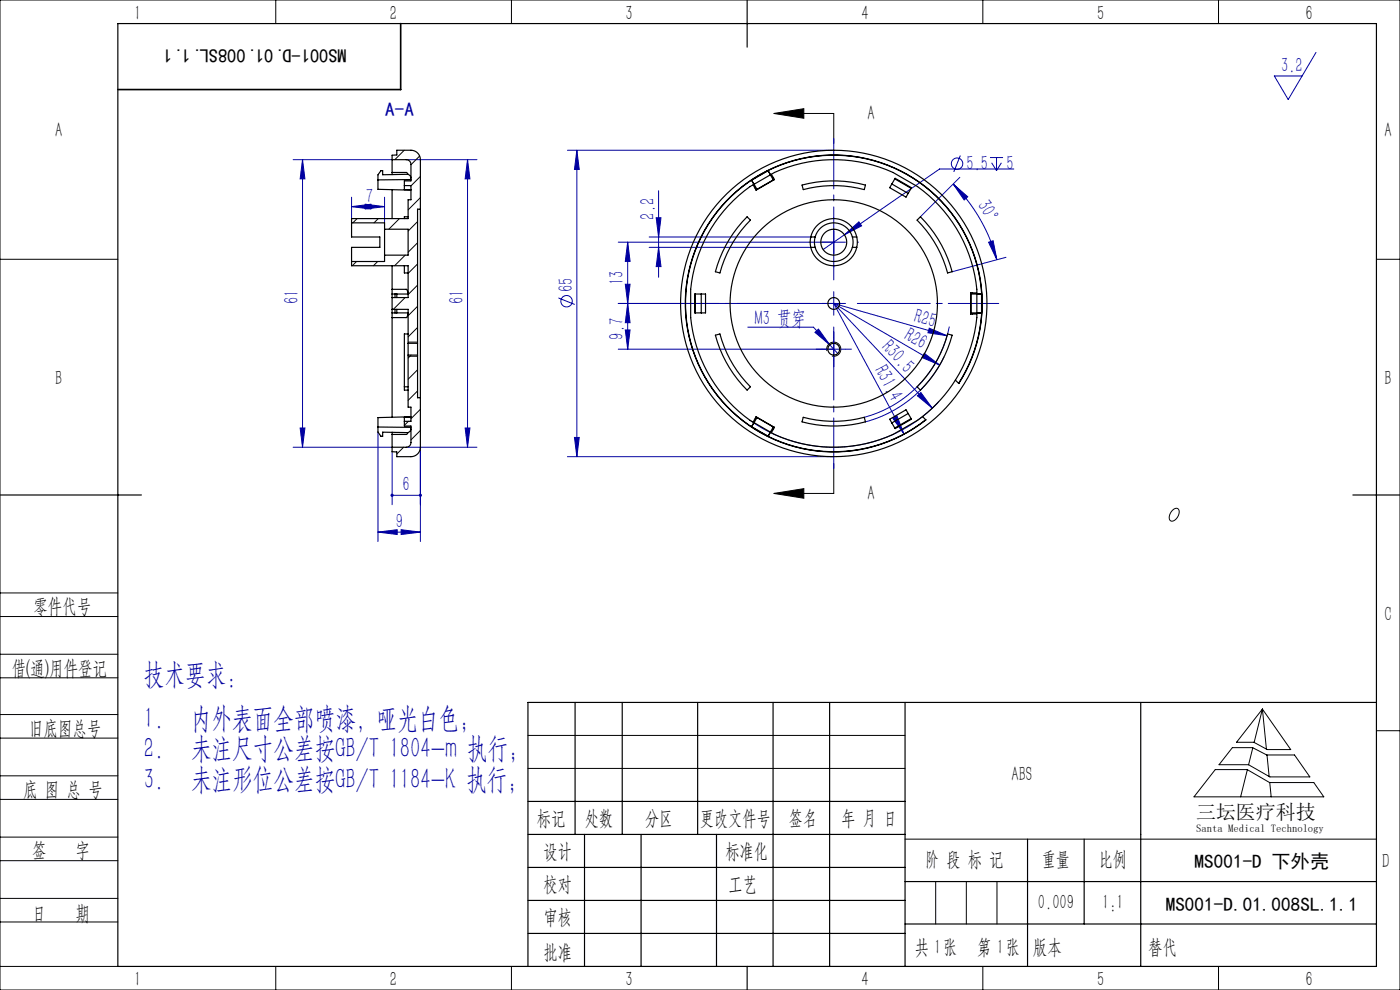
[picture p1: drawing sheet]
<svg xmlns="http://www.w3.org/2000/svg" width="297mm" height="210mm" viewBox="0 0 297 210" stroke-linecap="round" stroke-linejoin="round" font-family="sans-serif">
<g fill="none" stroke="#0000a0" stroke-width=".21">
<path d="M279.2 11.1l-5.9 10-3-5h5.9M62.2 33.9h21M64.2 33.9l.5 4.1h-1zM64.2 33.9v61M86.2 33.9h15M99.2 33.9l.5 4.1h-1zM99.2 33.9v61M120.4 31.9h56.5M122.4 31.9l.5 4.1h-1zM122.4 31.9v65M202.2 39l3.1 2.7-.8 .7zM202.2 39a35.8 35.8 0 0 1 9.3 16.1"/>
<path d="M203.6 37.6l-8.3 8.4M203.7 33l-1.4 3.5M210 33.4h2.8M210.4 34.5l1 1.7M211.4 33.4v2.8M212.4 34.5l-1 1.7M215.1 35.8h-15.8l-24.7 17.1M74.6 43.8l4.1-.5v1zM74.6 41.8v4.6M74.6 43.8h7M77.5 43.3l4.1 .5-4.1 .5zM81.6 41.8v5.5"/>
<path d="M133.2 51.4l.5 4.1h-1zM133.2 51.4v22.7M137.7 50.3h34.3M137.7 52.5h34.3M139.2 46.2h1l-.5 4.1zM139.7 52.5l.5 4.1h-1zM139.7 40.5v18.3M176.9 48.9v5M179.1 49.8l3.1-2.7 .6 .8zM179.4 51.4h-48.2M209.7 51.4l1-.3 .8 4zM213.4 54.6l-11.4 3"/>
<path d="M118.5 63.2l3.4 1.4M132.7 70h1l-.5 4.1zM132.7 60.3h1l-.5 4.1zM133.2 64.4l.5 4.1h-1zM158.6 69.4h14l5.1 5.6M172.9 70.5l.7-.7 2.4 3.4zM176.9 64.4l20.9 22.2M176.9 64.4l14.9 27.7M176.9 64.4l24 6.8M176.9 61.9v5M176.9 71.6v5M176.9 64.4l22.5 13"/>
<path d="M179.4 64.4h-48.2M179.4 74.1h-48.2M196.1 74.9l3.3 2.5-3.8-1.6zM197.1 69.6l3.8 1.6-4-.6zM200.3 75.7a26 26 0 0 1-16.7 13.8M201.4 69.3a25 25 0 0 1-18.1 19.2M62.2 94.9h21M63.7 90.8h1l-.5 4.1zM80.2 91.7v23.2M83.2 95.8v11.3M86.2 94.9h15M89.2 94.9v20"/>
<path d="M98.7 90.8h1l-.5 4.1zM120.4 96.9h56.5M121.9 92.8h1l-.5 4.1zM189.4 88.7l.9-.5 1.5 3.9zM194.6 84l.8-.7 2.4 3.3zM199.2 85.2a30.5 30.5 0 0 1-40.1 4M80.2 112.9l4.1-.5v1zM80.2 112.9h9M83.2 105.1h6M85.1 112.4l4.1 .5-4.1 .5z"/>
<circle cx="203" cy="34.7" r="1.21"/>
<circle cx="120.2" cy="63.9" r="1.21"/>
</g>
<g fill="none" stroke="#000" stroke-width=".21">
<path d="M0 0h297v210h-297zM58.5 0v5M108.5 0v5M208.5 0v5M258.5 0v5M164.2 24.1l6.3-1v2zM164.2 24.1h12.7v6.3M0 55h25M292 55h5M86.6 72.6h2M86.6 75.6h2M175.4 74.5a1.5 1.5 0 0 1 1.3-1.9 1.5 1.5 0 0 1 1.7 1.6 1.5 1.5 0 0 1-1.9 1.3"/>
<path d="M176.9 98.3v6.4h-12.7M164.2 104.7l6.3-1v2zM248.7 108.2a.8 .8 0 0 1 1.2-.3 .8 .8 0 0 1 .2 1.2 1.45 1.45 0 0 1-1.9 1.3 1.78 1.78 0 0 1 .5-2.2zM0 138.8h25M0 125.8h25M0 130.8h25M0 143.8h25M0 156.6h25M0 151.6h25M112 156h80M261.4 158.6h4.3l3 1.5h5.9l3.3 4.7h-8.5l-4.5-2.6h-6.3zM265.8 158.6l-.9 3.6"/>
<path d="M267.8 150.4l6 8.6h-5l-2.8-1.5h-3.7zM267.8 150.4l-1.7 7.1M267.8 150.4l.9 8.5M292 155h5M0 169.6h25M0 164.6h25M0 177.6h25M112 163h80M192 178h100M257.8 163.2h6.8l4.7 2.8h9.4l2.1 3h-27.5zM264.6 163.3l-1.4 5.7M268.8 160.1l.4 4.6"/>
<path d="M269.4 166l.3 3M0 182.6h25M0 190.6h25M0 195.6h25M198.5 187v9M205 187v9M211.5 187v9M0 205h25M58.5 205v5M108.5 205v5M208.5 205v5M258.5 205v5"/>
</g>
<g fill="none" stroke="#000" stroke-width=".25">
<path d="M25 5h267v200h-267zM158.5 0v10M0 105h30M287 105h10M122 149v28M132 149v28M148 149v28M164 149v56M176 149v56M192 149v56M242 149v56M292 149h-180v56"/>
<path d="M112 170h80M112 177h80M124 177v28M136 177v28M152 177v28M218 178v27M230 178v18M112 184h80M112 191h80M112 198h80M192 187h100M192 196h100"/>
<path d="M158.5 205v5"/>
</g>
<path d="M85 5v14h-60" fill="none" stroke="#000" stroke-width=".35"/>
<path d="M171.9 51.4h-.3M176.9 46.4v-.3M176.9 56.4v.2M181.9 51.4h.2M174.4 74.1h-1.3M176.9 71.6v-1.3M176.9 76.6v1.2M179.4 74.1h1.2" fill="none" stroke="#0000a0" stroke-width=".21" stroke-dasharray="30.5 1.3 1.3 1.3"/>
<path d="M176.9 59.4v-30M171.9 64.4h-30M176.9 69.4v30M181.9 64.4h30" fill="none" stroke="#0000a0" stroke-width=".21" stroke-dasharray="30.5 1.3 1.3 1.3" stroke-dashoffset="15"/>
<path d="M164.2 24.1l6.3-1v2zM164.2 104.7l6.3-1v2z" fill="#000"/>
<g fill="#0000a0">
<path d="M189.4 88.7l.9-.5 1.5 3.9z"/>
<path d="M194.6 84l.8-.7 2.4 3.3z"/>
<path d="M196.1 74.9l3.3 2.5-3.8-1.6z"/>
<path d="M197.1 69.6l3.8 1.6-4-.6z"/>
<path d="M209.7 51.4l1-.3 .8 4zM202.2 39l3.1 2.7-.8 .7z"/>
<path d="M179.1 49.8l3.7-1.9-.6-.8zM172.9 70.5l3.1 2.7-2.4-3.4zM80.2 112.9l4.1-.5v1zM85.1 112.4l4.1 .5-4.1 .5zM74.6 43.8l4.1-.5v1zM77.5 43.3l4.1 .5-4.1 .5zM82.9 104.8l-.1 .3h.4h-.4a.34 .34 0 0 0 .5 .3 .34 .34 0 0 0 .2-.5 .34 .34 0 0 0-.6-.1zM89 104.8a.34 .34 0 0 0 0 .6 .34 .34 0 0 0 .5-.3h-.3h.3l-.2-.4z"/>
<path d="M132.7 60.3h1l-.5 4.1zM133.2 51.4l.5 4.1h-1zM98.7 90.8h1l-.5 4.1zM99.2 33.9l.5 4.1h-1z"/>
<path d="M122.4 31.9l.5 4.1h-1zM121.9 92.8h1l-.5 4.1zM139.2 46.2h1l-.5 4.1zM139.7 52.5l.5 4.1h-1zM133.2 64.4l.5 4.1h-1zM132.7 70h1l-.5 4.1zM64.2 33.9l.5 4.1h-1zM63.7 90.8h1l-.5 4.1z"/>
</g>
<g fill="none" stroke="#000" stroke-width=".25">
<path d="M83.2 36.6h3l.3 .4M83.2 33.9h3a1 1 0 0 1 1 1v3.5h-1.4v1M83.2 33.9v-1h1v-1h3a2 2 0 0 1 2 2v10.5M83.2 33.9v2.7M83.2 36.6v.4M85.8 39.4v.8h1.4M85.8 39.4h1.4v3h-.6v4h-12v.9M86.5 37a.87 .87 0 0 1 .7 .8M86.5 37l-5.3 .1v-.9h-.4l-.6 .9v3.1l7 .1M87.2 38.1l-7 .1M159.4 38.2l1.2 2M159.4 38.2l.6 .9"/>
<path d="M159.8 39.2l.6 1.1M159.9 39.1a30 30 0 0 0-13.4 22.3 30.5 30.5 0 0 0 1.2 11.9 29.8 29.8 0 0 0 12.2 16.3M160 39.1a30.1 30.1 0 0 1 25.2-4.1 30.5 30.5 0 0 1 10.7 5.5 30.5 30.5 0 0 1 11.3 20.9 30.5 30.5 0 0 1-1.2 12.1 30.5 30.5 0 0 1-3.3 7.1M163 36.2l.4 .9M163 36.2l1.1 2M163 36.2l-3.6 2M163.6 37l.7 1.1M164.1 38.2l-3.5 2M164.3 38.1l-.2 .1M164.3 38.1l-3.9 2.2M170.1 39.3a26 26 0 0 1 13.5 0l-.3 .9a25 25 0 0 0-12.9 0zM189.2 39l3.5 2"/>
<path d="M189.8 37.9l3.5 2M189.9 37.8l3.5 2-1.2 2-3.5-2zM74.6 47.3v3h6v2.2h-6v3M74.6 55.5v.9h12v6.7h-3.4M74.6 47.3h7v1.3M81.6 48.6v5.5M81.6 48.6h5v5.5h-5M81.6 54.1v1.4h-7M83.2 40.2v6.2M83.2 56.4v5M85.8 56.4v1.5h.8M86.6 46h-.8v.4"/>
<path d="M89.2 44.4v40M89.2 44.4h-.6v28.4M158.5 46l.7 .7a25 25 0 0 0-6.5 11.2l-.9-.3a26 26 0 0 1 6.7-11.6zM160.6 40.2l-.2 .1M172 50.3a5 5 0 0 1 4.9-3.9 5 5 0 0 1 4.9 3.9M172 52.5a5 5 0 0 0 4.9 3.9 5 5 0 0 0 4.9-3.9M172 50.3l-.1 1.1 .1 1.1M172 50.3h.9M172 52.5h.9M172.9 50.3a4.1 4.1 0 0 1 4-3 4.1 4.1 0 0 1 3.9 3M172.9 52.5a4.1 4.1 0 0 0 4 3 4.1 4.1 0 0 0 3.9-3M172.9 50.3l-.1 1.1 .1 1.1"/>
<path d="M180.8 50.3l.2 1.1-.2 1.1M180.8 50.3h1M180.8 52.5h1M181.8 50.3l.1 1.1-.1 1.1M195.3 46a26 26 0 0 1 6.7 11.6l-1 .3a25 25 0 0 0-6.4-11.2zM83.2 61.4h3l.4 1M83.2 67.4v21.1M83.2 66.4h3.4M83.2 62.4h3.4M83.2 65.6h3.4v7.2M83.2 61.4v6M83.8 62.4v.7"/>
<path d="M83.8 65.6v.8M84.2 62.4v.7M84.2 65.6v.8M86.6 66.4l-.4 1h-3M86.6 72.8v2.5M86.6 70.8h-.8v11.2M86.6 75.3v11.1h.6v3h-1.4M86.6 75.3h2M86.6 72.8h2M88.6 72.8v2.5M88.6 75.3v9.1h.6M147.4 62.4h2.3v4h-2.3z"/>
<path d="M147.5 62.4v4M148.8 62.4v4M151.8 71.1l.9-.3a25 25 0 0 0 6.5 11.2l-.7 .8a26 26 0 0 1-6.7-11.7zM201 70.8l1 .3a26 26 0 0 1-6.7 11.7l-.7-.8a25 25 0 0 0 6.4-11.2zM205.9 62.1h1.3M205.9 62.1l.1 .3M205.9 62.1v4.5M206 66.4h2.2M206 62.4v4M206 66.4l-.1 .2M207.2 66.6h-1.3M207.2 62.3h1v4.1"/>
<path d="M207.2 66.4h1M208.2 62.3l-2.2 .1M80.2 90.6l7 .1M83.2 92.2v2.7M83.2 91.7v.5M85.8 89.4v1h1.4v3.5a1 1 0 0 1-1 1h-3M85.8 82v.8h.8M85.8 82h.8M86.5 91.8l-.3 .4h-3M87.2 91a.86 .86 0 0 1-.7 .8M87.2 88.5h-1.4v.9M87.2 88.4l-7 .2v3.1l.6 .8h.4v-.8l5.3 .1"/>
<path d="M89.2 84.4v10.5a2 2 0 0 1-2 2h-3v-1l-1-.1v-.9M160 89.7l-.6 .8M160.4 88.4l-.6 1.1M160.4 88.4l.2 .2M160.4 88.4l3.9 2.3M160.6 88.6l-1.2 1.9 3.6 2M160.6 88.6l3.5 2M163.4 91.7l-.4 .8M164.1 90.6l.2 .1M164.1 90.6l-1.1 1.9M164.3 90.7l-.7 1.1M170.4 88.5a25 25 0 0 0 12.9 0l.3 1a26 26 0 0 1-13.5 0z"/>
<path d="M188.7 88.9l3.5-2 1.2 2-3.5 2zM192.7 87.7l-3.5 2M193.3 88.8l-3.5 2M195.7 88.4l-1.1 .8a30.5 30.5 0 0 1-10.9 4.9 30.5 30.5 0 0 1-19.4-1.9l-4.3-2.5M202.7 80.6l.7 .8a31.5 31.5 0 0 0-21.6-48.1 31.5 31.5 0 0 0-35.4 39.1 31.5 31.5 0 0 0 50 16.7l-.7-.7M202.7 80.6a30.5 30.5 0 0 1-7 7.8M203.4 81.3a31.4 31.4 0 0 0-21.6-48 31.4 31.4 0 0 0-35.3 39 31.4 31.4 0 0 0 49.9 16.7"/>
<circle cx="176.9" cy="51.4" r="2.75"/>
<circle cx="176.9" cy="64.4" r="22"/>
<circle cx="176.9" cy="64.4" r="32.5"/>
<circle cx="176.9" cy="64.4" r="1.25"/>
<circle cx="176.9" cy="74.1" r="1.25"/>
</g>
<g fill="none" stroke="#000" stroke-width=".21">
<path d="M85.8 31.9l-2 2M89 33.1l-1.8 1.8M89.2 37.4l-2 2M75.6 55.5l-.9 .9M75.8 46.4l-.9 .9M80.1 55.5l-.9 .9M80.2 46.4l-.9 .9M84.7 46.4l-2.2 2.2M86 54.1l-2.3 2.3M88.6 47l-2 2M88.6 51.5l-2 2M88.6 56l-2 2"/>
<path d="M89.2 41.9l-2.6 2.6M85.9 63.1l-2.5 2.5M87.2 75.3l-.6 .7M88.6 78.4l-2 2M88.6 60.5l-2 2M88.6 65l-2 2M88.6 69.5l-2 2M85.6 94.9l-1.4 1.4M86.6 89.4l-.8 .8M88.6 82.9l-2 2M89.2 86.8l-2 2M89.2 91.3l-2 2"/>
</g>
<g font-size="6.3" fill="#0000a0">
<text x="30.5" y="145.2">技术要求：</text>
<text x="30.5" y="154.4">1.</text>
<text x="40.5" y="154.4">内外表面全部喷漆，哑光白色；</text>
<text x="30.5" y="160.9">2.</text>
<text x="40.5" y="160.9">未注尺寸公差按GB/T 1804-m 执行；</text>
<text x="30.5" y="167.4">3.</text>
<text x="40.5" y="167.4">未注形位公差按GB/T 1184-K 执行；</text>
</g>
<g font-size="4.4">
<text x="28.5" y="4.1">1</text>
<text x="82.7" y="4.1">2</text>
<text x="132.7" y="4.1">3</text>
<text x="182.7" y="4.1">4</text>
<text x="232.7" y="4.1">5</text>
<text x="277" y="4.1">6</text>
<text x="11.7" y="29.1">A</text>
<text x="184.1" y="25.5">A</text>
<text x="293.7" y="29.1">A</text>
<text x="11.7" y="81.6">B</text>
<text x="293.7" y="81.6">B</text>
<text x="184.1" y="106.1">A</text>
<text x="7.1" y="130.1">零件代号</text>
<text x="293.7" y="131.6">C</text>
<text x="2.5" y="143.2">借(通)用件登记</text>
<text x="6.2" y="155.8">旧底图总号</text>
<text x="214.6" y="165.6">ABS</text>
<text x="4.9" y="168.9">底 图 总 号</text>
<text x="113.9" y="174.9">标记</text>
<text x="124.1" y="174.9">处数</text>
<text x="136.9" y="174.9">分区</text>
<text x="148.5" y="174.9">更改文件号</text>
<text x="167.4" y="174.9">签名</text>
<text x="178.5" y="174.9">年 月 日</text>
<text x="6.8" y="181.9">签</text>
<text x="16" y="181.9">字</text>
<text x="115.3" y="181.9">设计</text>
<text x="153.9" y="181.9">标准化</text>
<text x="196.3" y="183.7">阶 段 标 记</text>
<text x="221" y="183.7">重量</text>
<text x="233.1" y="183.7">比例</text>
<text x="293.2" y="184.1">D</text>
<text x="115.3" y="189">校对</text>
<text x="154.6" y="189">工艺</text>
<text x="6.8" y="195.2">日</text>
<text x="16" y="195.2">期</text>
<text x="115.4" y="196">审核</text>
<text x="220.2" y="192.7">0.009</text>
<text x="233.8" y="192.7">1:1</text>
<text x="115.3" y="203.4">批准</text>
<text x="194" y="202.4">共 张</text>
<text x="198.1" y="202.4">1</text>
<text x="207.3" y="202.4">第 张</text>
<text x="211.5" y="202.4">1</text>
<text x="219.1" y="202.4">版本</text>
<text x="28.5" y="209.1">1</text>
<text x="82.7" y="209.1">2</text>
<text x="132.7" y="209.1">3</text>
<text x="182.7" y="209.1">4</text>
<text x="232.7" y="209.1">5</text>
<text x="277" y="209.1">6</text>
</g>
<g font-size="4.4" fill="#0000a0">
<text x="271.8" y="15.2">3.2</text>
<text x="205" y="36">5.5</text>
<text x="213.5" y="36">5</text>
<text x="77.6" y="43">7</text>
<text x="138.8" y="46.6" transform="rotate(-90 138.8 46.6)">2.2</text>
<text x="207.2" y="43.5" transform="rotate(60 207.2 43.5)">30°</text>
<text x="63.3" y="64.5" transform="rotate(-90 63.3 64.5)">61</text>
<text x="98.3" y="64.5" transform="rotate(-90 98.3 64.5)">61</text>
<text x="121.5" y="61.9" transform="rotate(-90 121.5 61.9)">65</text>
<text x="132.3" y="60.5" transform="rotate(-90 132.3 60.5)">13</text>
<text x="160.2" y="68.9">M3 贯穿</text>
<text x="191.6" y="71.9" transform="rotate(30 191.6 71.9)">R26</text>
<text x="193.7" y="68.3" transform="rotate(16 193.7 68.3)">R25</text>
<text x="132.3" y="72.1" transform="rotate(-90 132.3 72.1)">9.7</text>
<text x="186.9" y="73.7" transform="rotate(47 186.9 73.7)">R30.5</text>
<text x="185.5" y="78.5" transform="rotate(62 185.5 78.5)">R31.4</text>
<text x="85.4" y="104.2">6</text>
<text x="84" y="112">9</text>
</g>
<text font-size="4.4" fill="#010000" x="243.6" y="202.4">替代</text>
<text font-size="4.2" x="253.7" y="173.7">三坛医疗科技</text>
<g font-size="4.1">
<text x="73.5" y="10.4" transform="rotate(-180 73.5 10.4)">MS001-D.01.008SL.1.1</text>
<text x="253.4" y="184">MS001-D 下外壳</text>
<text x="247.3" y="193.1">MS001-D.01.008SL.1.1</text>
</g>
<text font-size="4.1" fill="#0000a0" x="81.7" y="24.6">A-A</text>
<text font-size="2.3" x="253.7" y="176.6">Santa Medical Technology</text>
</svg>
